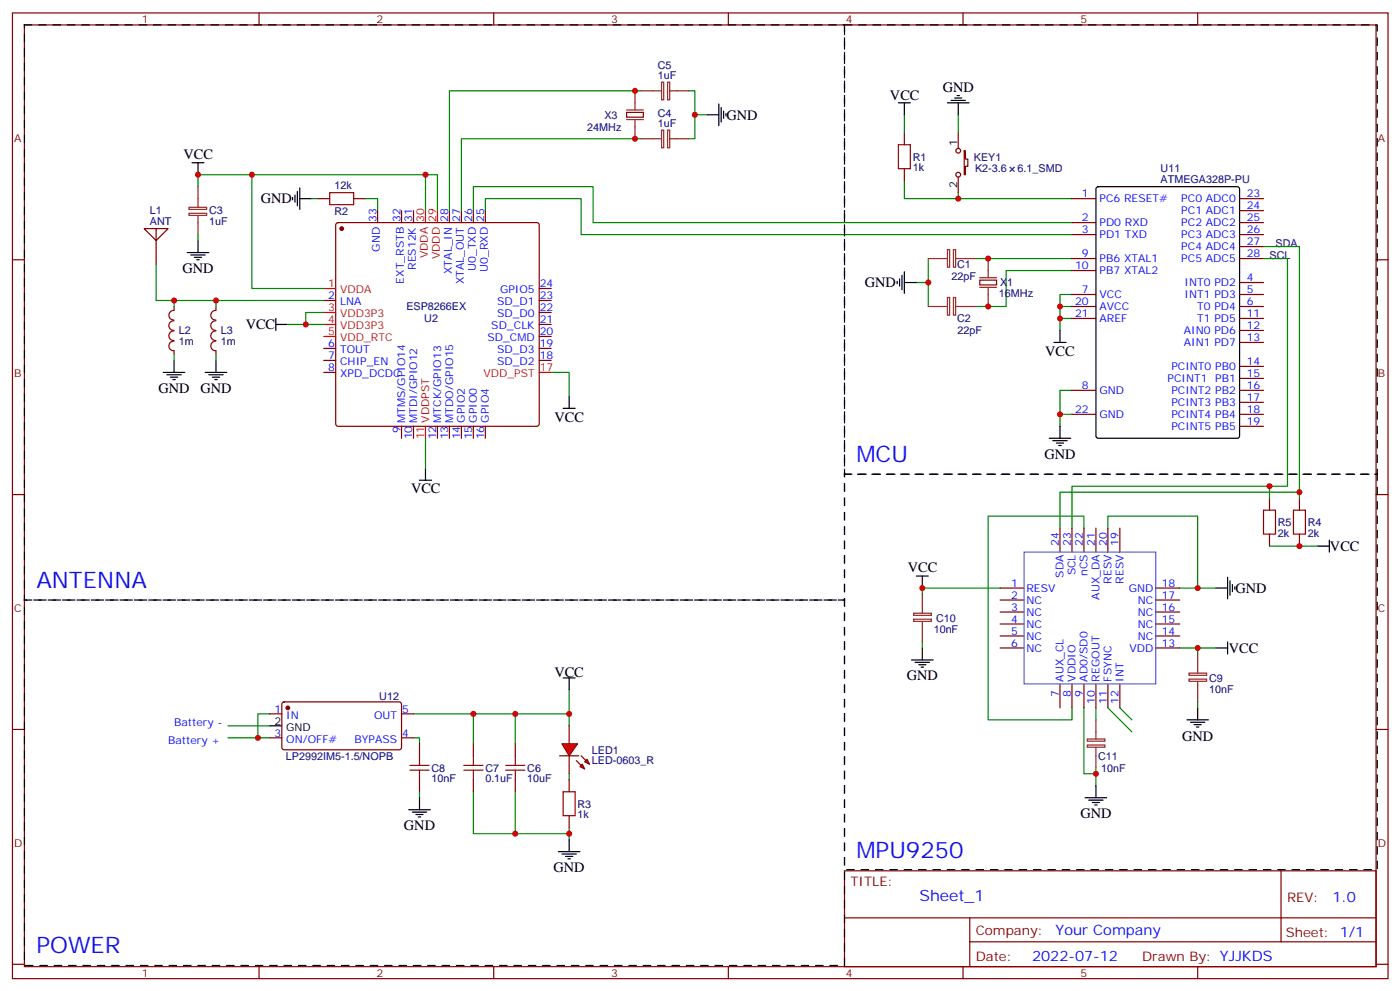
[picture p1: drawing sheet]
<svg xmlns="http://www.w3.org/2000/svg" width="413mm" height="292mm" viewBox="0 0 413 292" stroke-linecap="round" stroke-linejoin="round" font-family="sans-serif">
<g fill="none" stroke="#008700" stroke-width=".35">
<path d="M203 26.7h1.8v14.2h-1.8M204.8 33.8h3.5M266.5 33.8v5.3M282.4 33.8v5.3M58.3 55v-3.6h70.6v10.6M74.2 51.4v33.5h21.2M91.9 58.5h1.7M107.7 58.5h3.6v3.5M125.4 51.4v10.6M266.5 53.2v5.3h15.9M282.4 56.7v1.8h33.5M58.3 69.1v1.7"/>
<path d="M273.5 76.1v14.1M287.7 76.1h28.2M315.9 79.7h-19.4v10.5h-8.8M270 83.2h3.5M312.3 93.8v3.5M312.3 90.2h3.6M315.9 86.7h-3.6v7.1h3.6M162.4 109.6h5.3v7.1M315.9 114.9h-3.6v10.6M125.4 129v8.9M312.3 122h3.6M67.2 213.7h12.3"/>
<path d="M67.2 217.2h12.3M79.5 210.2h-3.5v7M121.8 210.2h17.7v8.8M139.5 210.2h12.3v8.8M151.8 210.2h15.9M167.7 203.1v10.6M139.5 233.1v12.4h28.2M151.8 233.1v12.4M167.7 227.8v1.8M167.7 243.7v3.5"/>
</g>
<g fill="none" stroke="#000" stroke-width=".35">
<path d="M208.3 33.8h3.5M211.8 30.6v6.4M212.5 31.7v4.2M213.2 32.7v2.2M213.9 33.4v.7M264.7 30.3h3.6M266.5 30.3v3.5M279.2 30.3h6.3M280.2 29.6h4.3M281.3 28.9h2.1M282 28.2h.7M282.4 30.3v3.5"/>
<path d="M56.6 47.9h3.5M58.3 47.9v3.5M86.2 58.1v.7M86.9 57.4v2.1M87.6 56.4v4.2M88.3 58.5h3.6M88.3 55.3v6.4M323.2 55.2l.4-.2h41l.6 .4 .1 72.9-.5 .7h-41.2l-.6-.4-.1-72.9zM55.2 74.4h6.3M56.2 75.1h4.3M57.3 75.8h2.1M58 76.5h.7"/>
<path d="M58.3 70.8v3.6M264.4 82.8v.7M265.1 82.1v2.1M265.8 81.1v4.2M266.5 80v6.4M266.5 83.2h3.5M312.3 97.3v3.5M167.7 116.7v3.5M310.6 100.8h3.5M125.4 137.9v3.5M165.9 120.2h3.6M309.2 129h6.3"/>
<path d="M310.2 129.8h4.3M311.3 130.5h2.1M312 131.2h.7M312.3 125.5v3.5M123.6 141.4h3.5M164.5 250.8h6.4M165.6 251.5h4.2M166.7 252.2h2.1M167.4 252.9h.7M167.7 247.2v3.6"/>
</g>
<path d="M97.2 56.7h7v3.6h-7zM264.7 42.6h3.6v7.1h-3.6zM136.7 226.8h5.6M136.7 225.4h5.6M139.5 222.5v2.9M139.5 226.8v2.8M149 226.8h5.7M149 225.4h5.7M151.8 222.5v2.9M151.8 226.8v2.8M165.9 233.1h3.6v7.1h-3.6z" fill="none" stroke="#a10000" stroke-width=".35"/>
<g fill="none" stroke="#870000" stroke-width=".35">
<path d="M184.6 33.1h5v1.4h-5zM266.5 39.1v3.5M282.4 39.1v4.6M93.6 58.5h3.6M104.2 58.5h3.5M266.5 49.7v3.5M282.4 52.1v4.6M284.1 44.4h.4v2.4h.7v2.2h-.7v2.4h-.4zM315.9 58.5h7M365.3 58.5h7M99.2 65.8l.4-.3h58.6l.5 .3 .2 .5v58.5l-.2 .5-.5 .2h-58.6l-.5-.2-.2-.5v-58.5zM111.3 62v3.5"/>
<path d="M118.3 62v3.5M121.8 62v3.5M132.4 62v3.5M136 62v3.5M139.5 62v3.5M143 62v3.5M315.9 65.5h7M315.9 69.1h7M315.9 76.1h7M315.9 79.7h7M365.3 65.5h7M365.3 69.1h7"/>
<path d="M365.3 76.1h7M365.3 62h7M365.3 72.6h7M95.4 88.5h3.5M158.9 88.5h3.5M158.9 99.1h3.5M158.9 95.5h3.5M158.9 92h3.5M158.9 84.9h3.5M288.7 82.5h5v1.4h-5zM315.9 86.7h7M315.9 90.2h7"/>
<path d="M315.9 93.8h7M365.3 83.2h7M365.3 86.7h7M365.3 90.2h7M365.3 93.8h7M365.3 97.3h7M95.4 102.6h3.5M95.4 106.1h3.5M95.4 109.6h3.5M158.9 102.6h3.5M158.9 106.1h3.5M315.9 114.9h7"/>
<path d="M365.3 114.9h7M365.3 100.8h7M365.3 107.9h7M365.3 111.4h7M365.3 118.5h7M118.3 125.5v3.5M121.8 125.5v3.5M128.9 125.5v3.5M132.4 125.5v3.5M136 125.5v3.5M139.5 125.5v3.5M143 125.5v3.5"/>
<path d="M315.9 122h7M365.3 122h7M365.3 125.5h7M139.5 219v3.5M151.8 219v3.5M139.5 229.6v3.5M151.8 229.6v3.5M167.7 229.6v3.5M167.7 240.2v3.5"/>
<circle cx="282.4" cy="44.4" r=".71"/>
<circle cx="282.4" cy="51.4" r=".71"/>
</g>
<g fill="none" stroke="#8c2424" stroke-width=".35">
<path d="M184.6 35.2h5M184.6 32.4h5M187.1 26.7v5.7M187.1 35.2v5.7M188.9 26.7h6M194.9 24.2h.7v5.2h-.7zM196.7 24.2h.6v5.2h-.6zM197.3 26.7h5.7M58.3 55v6M55.7 61h5.2v.7h-5.2zM55.7 62.8h5.2v.6h-5.2zM58.3 63.4v5.7"/>
<path d="M273.5 76.1h5.7M279.2 73.5h.6v5.2h-.6zM281 73.5h.6v5.2h-.6zM281.7 76.1h6M291.2 76.1v5.7M273.5 90.2h5.7M279.2 87.6h.6v5.2h-.6zM281 87.6h.6v5.2h-.6zM281.7 90.2h6M288.7 81.8h5M288.7 84.6h5M291.2 84.6v5.6"/>
</g>
<circle cx="100.7" cy="67.3" r=".53" fill="#870000" stroke="#870000" stroke-width=".35"/>
<path d="M125.4 62v3.5M128.9 62v3.5M95.4 84.9h3.5M95.4 92h3.5M95.4 95.5h3.5M95.4 99.1h3.5M158.9 109.6h3.5M125.4 125.5v3.5" fill="none" stroke="#f00" stroke-width=".35"/>
<g fill="#f00" stroke="#870000" stroke-width=".35">
<path d="M165.6 219h4.6l-2.5 3.5z"/>
<path d="M164.9 222.5h5.6z"/>
</g>
<g fill="#870000" stroke="#870000" stroke-width=".35">
<path d="M171.2 222.5l1.4 1.4z"/>
<path d="M169.8 223.9l1.4 1.5z"/>
</g>
<g fill="#f00" stroke="#870000" stroke-width=".35">
<path d="M172.3 224.3l.7-.7 .7 1.4z"/>
<path d="M170.9 225.7l.7-.7 .7 1.4z"/>
</g>
<g fill="none" stroke="#870000" stroke-width=".35">
<path d="M3.7 3.8h405.3v284.3h-405.3zM7.2 7.3h398.3v277.3h-398.3zM76.3 3.8v3.5M145.5 3.8v3.5M214.6 3.8v3.5M283.8 3.8v3.5M352.9 3.8v3.5M3.7 76.5h3.5M46 67.3v3.5l3.5-3.5h-7l3.5 3.5v7.1M405.5 76.5h3.5M51.3 97.4a1.41 1.41 0 0 0-1.5 1.5 1.41 1.41 0 0 0 1.5 1.4M51.3 94.5a1.41 1.41 0 0 0-1.5 1.4 1.41 1.41 0 0 0 1.5 1.4"/>
<path d="M51.3 91.4a1.41 1.41 0 0 0-1.5 1.4 1.41 1.41 0 0 0 1.5 1.4M51.3 90.2v1.1M63.6 97.4a1.41 1.41 0 0 0-1.5 1.5 1.41 1.41 0 0 0 1.5 1.4M63.6 94.5a1.41 1.41 0 0 0-1.5 1.4 1.41 1.41 0 0 0 1.5 1.4M63.6 91.4a1.41 1.41 0 0 0-1.5 1.4 1.41 1.41 0 0 0 1.5 1.4M63.6 90.2v1.1M51.3 100.4a1.41 1.41 0 0 0-1.5 1.4 1.41 1.41 0 0 0 1.5 1.5v1.1M63.6 100.4a1.41 1.41 0 0 0-1.5 1.4 1.41 1.41 0 0 0 1.5 1.5v1.1M3.7 145.6h3.5M312.3 155.5v7.1M315.9 155.5v7.1M319.4 155.5v7.1"/>
<path d="M322.9 155.5v7.1M326.5 155.5v7.1M330 155.5v7.1M374.1 146.7v3.5M374.1 157.3v3.5M382.9 146.7v3.5M382.9 157.3v3.5M405.5 145.6h3.5M294.7 176.7h7.1M294.7 173.1h7.1M340.6 176.7h7M340.6 173.1h7"/>
<path d="M294.7 183.7h7.1M294.7 180.2h7.1M294.7 190.8h7.1M294.7 187.3h7.1M340.6 183.7h7M340.6 180.2h7M340.6 190.8h7M340.6 187.3h7M3.7 214.8h3.5M79.5 210.2h3.5M79.5 217.2h3.5M83.3 206.9l.4-.2h34.2l.4 .7v12.9l-.7 .5-34.1-.1-.5-.6v-12.7z"/>
<path d="M118.3 210.2h3.5M118.3 217.2h3.5M123.6 219v3.5M167.7 213.7v5.3M312.3 201.4v7M315.9 201.4v7M319.4 201.4v7M322.9 201.4v7M326.5 201.4v7M330 201.4v7M405.5 214.8h3.5M123.6 229.6v3.5"/>
<path d="M167.7 222.5v5.3M248.8 256.4h156.7v28.2h-156.7zM377.5 256.4v20.9M248.9 270.2h156.5M285.8 277.3h119.6M285.8 270.2v14.2M3.7 283.9h3.5M76.3 284.6v3.5M145.5 284.6v3.5M214.6 284.6v3.5M283.8 284.6v3.5M352.9 284.6v3.5"/>
<path d="M405.5 283.9h3.5"/>
</g>
<g fill="none" stroke="#000" stroke-width=".35">
<path d="M81.3 95.5h3.5M81.3 93.8v3.5M48.1 109.6h6.4M49.2 110.3h4.2M50.2 111.1h2.2M50.9 111.8h.7M51.3 106.1v3.5M60.5 109.6h6.3M61.5 110.3h4.3M62.6 111.1h2.1M63.3 111.8h.7M63.6 106.1v3.5"/>
<path d="M391.7 159v3.6M270 169.6h3.5M271.8 169.6v3.5M358.2 173.1h3.5M361.7 170v6.3M362.4 171v4.3M363.1 172.1v2.1M363.9 172.8v.7M388.2 160.8h3.5M165.9 199.6h3.6M167.7 199.6v3.5M268.6 194.3h6.4"/>
<path d="M269.7 195h4.2M270.7 195.7h2.1M271.4 196.4h.7M271.8 190.8v3.5M358.2 190.8h3.5M361.7 189v3.5M79.5 213.7h3.5M349.7 211.9h6.4M350.8 212.7h4.2M351.9 213.4h2.1M352.6 214.1h.7M352.9 208.4v3.5"/>
<path d="M120.4 238.4h6.4M121.5 239.1h4.2M122.6 239.8h2.1M123.6 234.9v3.5M319.8 234.9h6.3M320.8 235.6h4.2M321.9 236.3h2.1M322.6 237h.7M322.9 231.4v3.5M123.3 240.5h.7"/>
</g>
<g fill="none" stroke="#008700" stroke-width=".35">
<path d="M188.9 26.7h-56.5v35.3M188.9 40.9h-52.9v21.1M46 77.9v10.6h49.4M139.5 62v-7h35.3v10.5h141.1M143 62v-3.5h28.2v10.6h144.7M372.3 76.1h7.1v67.1h-63.5v12.3M372.3 72.6h10.6v72.3h-70.6v10.6M51.3 88.5v1.7M63.6 88.5v1.7M84.8 95.5h10.6M95.4 92h-5.3v3.5M51.3 104.4v1.7"/>
<path d="M63.6 104.4v1.7M319.4 155.5v-3.5h-28.2v59.9h24.7v-3.5M326.5 155.5v-3.5h26.4v21.1M374.1 143.2v3.5M382.9 144.9v1.8M294.7 173.1h-22.9v1.8M347.6 173.1h10.6M374.1 160.8h14.1M271.8 189v1.8M347.6 190.8h10.6M352.9 190.8v1.7M121.8 217.2h1.8v1.8"/>
<path d="M319.4 208.4v19.4h3.5M322.9 208.4v3.5M326.5 208.4l7 7.1M330 208.4l3.5 3.5M352.9 206.7v1.7M123.6 233.1v1.8M322.9 226.1v5.3"/>
</g>
<path d="M372.3 150.2h3.5v7.1h-3.5zM381.1 150.2h3.6v7.1h-3.6zM120.8 226.8h5.6M120.8 225.4h5.6M123.6 222.5v2.9M123.6 226.8v2.8" fill="none" stroke="#a10000" stroke-width=".35"/>
<circle cx="84.8" cy="208.4" r=".53" fill="#870000" stroke="#870000" stroke-width=".35"/>
<g fill="none" stroke="#8c2424" stroke-width=".35">
<path d="M194.9 38.3h.7v5.2h-.7zM196.7 38.3h.6v5.2h-.6zM188.9 40.9h6M197.3 40.9h5.7M271.8 174.9v5.7M269.2 182.3h5.2v.7h-5.2zM269.2 180.6h5.2v.6h-5.2zM271.8 183v6M350.4 200h5.2v.6h-5.2zM350.4 198.2h5.2v.6h-5.2zM352.9 192.5v5.7M320.4 219.4h5.2v.6h-5.2z"/>
<path d="M320.4 217.6h5.2v.6h-5.2zM322.9 211.9v5.7M352.9 200.7v6M322.9 220.1v6"/>
</g>
<path d="M301.8 162.6h38.8v38.8h-38.8z" fill="none" stroke="#36c" stroke-width=".35"/>
<path d="M7.2 7.3h241.6v169.4h-241.6zM248.8 7.3h157v132.3h-157zM248.8 139.6h157v116.4h-157zM7.2 176.7h241.6v107.6h-241.6z" fill="none" stroke="#000" stroke-width=".35" stroke-dasharray="2.1 2.1"/>
<g fill="#c00">
<circle cx="312.3" cy="93.8" r=".88"/>
<circle cx="312.3" cy="90.2" r=".88"/>
<circle cx="282.4" cy="58.5" r=".88"/>
<circle cx="312.3" cy="122" r=".88"/>
<circle cx="273.5" cy="83.2" r=".88"/>
<circle cx="291.2" cy="90.2" r=".88"/>
<circle cx="291.2" cy="76.1" r=".88"/>
<circle cx="74.2" cy="51.4" r=".88"/>
<circle cx="58.3" cy="51.4" r=".88"/>
<circle cx="125.4" cy="51.4" r=".88"/>
<circle cx="204.8" cy="33.8" r=".88"/>
<circle cx="76" cy="217.2" r=".88"/>
<circle cx="167.7" cy="210.2" r=".88"/>
<circle cx="151.8" cy="210.2" r=".88"/>
<circle cx="139.5" cy="210.2" r=".88"/>
<circle cx="151.8" cy="245.5" r=".88"/>
<circle cx="167.7" cy="245.5" r=".88"/>
<circle cx="90.1" cy="95.5" r=".88"/>
<circle cx="51.3" cy="88.5" r=".88"/>
<circle cx="63.6" cy="88.5" r=".88"/>
<circle cx="187.1" cy="40.9" r=".88"/>
<circle cx="187.1" cy="26.7" r=".88"/>
<circle cx="352.9" cy="190.8" r=".88"/>
<circle cx="352.9" cy="173.1" r=".88"/>
<circle cx="382.9" cy="144.9" r=".88"/>
<circle cx="374.1" cy="143.2" r=".88"/>
<circle cx="382.9" cy="160.8" r=".88"/>
<circle cx="271.8" cy="173.1" r=".88"/>
<circle cx="322.9" cy="227.8" r=".88"/>
</g>
<g font-size="6.7" fill="#00f">
<text x="252.4" y="136.1">MCU</text>
<text x="10.7" y="173.1">ANTENNA</text>
<text x="252.4" y="252.5">MPU9250</text>
<text x="10.7" y="280.7">POWER</text>
</g>
<text font-size="4.6" fill="#00f" x="270.9" y="265.4">Sheet_1</text>
<g font-size="4.2">
<text x="262.3" y="29.6">VCC</text>
<text x="277.8" y="27.1">GND</text>
<text x="214.1" y="35.2">GND</text>
<text x="54.1" y="46.8">VCC</text>
<text x="76.9" y="59.9">GND</text>
<text x="53.8" y="80.4">GND</text>
<text x="254.8" y="84.6">GND</text>
<text x="72.4" y="97">VCC</text>
<text x="308" y="104.9">VCC</text>
<text x="46.7" y="115.7">GND</text>
<text x="59.1" y="115.7">GND</text>
<text x="163.4" y="124.2">VCC</text>
<text x="307.8" y="135.1">GND</text>
<text x="121.1" y="145.3">VCC</text>
<text x="391.9" y="162.2">VCC</text>
<text x="267.5" y="168.6">VCC</text>
<text x="364" y="174.6">GND</text>
<text x="362.1" y="192.2">VCC</text>
<text x="163.4" y="199.3">VCC</text>
<text x="267.2" y="200.3">GND</text>
<text x="348.3" y="218">GND</text>
<text x="119" y="244.4">GND</text>
<text x="318.3" y="241">GND</text>
<text x="163.1" y="256.8">GND</text>
</g>
<g font-size="4.2" fill="#00f">
<text x="392.6" y="265.7">1.0</text>
<text x="311" y="275.2">Your Company</text>
<text x="304.1" y="283">2022-07-12</text>
</g>
<g font-size="3.9" fill="#800">
<text x="250.6" y="261">TITLE:</text>
<text x="379.2" y="265.7">REV:</text>
<text x="287.5" y="275.2">Company:</text>
<text x="378.9" y="275.8">Sheet: 1/1</text>
<text x="287.5" y="282.9">Date:</text>
<text x="336.6" y="282.9">Drawn By: YJJKDS</text>
</g>
<g font-size="3.2" fill="#800">
<text x="41.8" y="6.8">1</text>
<text x="110.9" y="6.8">2</text>
<text x="180.1" y="6.8">3</text>
<text x="249.2" y="6.8">4</text>
<text x="318.3" y="6.8">5</text>
<text x="4.2" y="41.9">A</text>
<text x="406" y="41.9">A</text>
<text x="4.2" y="111.1">B</text>
<text x="406" y="111.1">B</text>
<text x="4.2" y="180.2">C</text>
<text x="406" y="180.2">C</text>
<text x="4.2" y="249.3">D</text>
<text x="406" y="249.3">D</text>
<text x="41.8" y="287.6">1</text>
<text x="110.9" y="287.6">2</text>
<text x="180.1" y="287.6">3</text>
<text x="249.2" y="287.6">4</text>
<text x="318.3" y="287.6">5</text>
</g>
<g font-size="3.2" fill="#000080">
<text x="193.8" y="23.1">1uF</text>
<text x="193.8" y="20.2">C5</text>
<text x="178.1" y="35">X3</text>
<text x="193.8" y="34.3">C4</text>
<text x="173.1" y="38.5">24MHz</text>
<text x="193.8" y="37.3">1uF</text>
<text x="269" y="47.3">R1</text>
<text x="287" y="47.3">KEY1</text>
<text x="269" y="50.4">1k</text>
<text x="287.3" y="50.8">K2-3.6</text>
<text x="299.9" y="50.8">6.1_SMD</text>
<text x="342" y="53.8">ATMEGA328P-PU</text>
<text x="342" y="50.6">U11</text>
<text x="98.6" y="55.7">12k</text>
<text x="44.2" y="63.1">L1</text>
<text x="61.6" y="63.1">C3</text>
<text x="98.6" y="63.2">R2</text>
<text x="44.2" y="66.3">ANT</text>
<text x="61.6" y="66.3">1uF</text>
<text x="374.1" y="76.1">SCL</text>
<text x="375.8" y="72.6">SDA</text>
<text x="280.4" y="82.6">22pF</text>
<text x="282" y="79">C1</text>
<text x="294.4" y="87.4">16MHz</text>
<text x="294.7" y="84.2">X1</text>
<text x="119.7" y="91.4">ESP8266EX</text>
<text x="125" y="94.9">U2</text>
<text x="282" y="94.9">C2</text>
<text x="52.7" y="101.6">1m</text>
<text x="52.7" y="98.5">L2</text>
<text x="65.1" y="101.6">1m</text>
<text x="65.1" y="98.5">L3</text>
<text x="282.1" y="98.4">22pF</text>
<text x="376.6" y="154.9">R5</text>
<text x="385.4" y="154.9">R4</text>
<text x="376.6" y="158">2k</text>
<text x="385.4" y="158">2k</text>
<text x="275.8" y="183.1">C10</text>
<text x="275.1" y="186.3">10nF</text>
<text x="356.3" y="203.9">10nF</text>
<text x="356.3" y="200.7">C9</text>
<text x="111.8" y="206">U12</text>
<text x="174.4" y="221.9">LED1</text>
<text x="84.3" y="223.7">LP2992IM5-1.5/NOPB</text>
<text x="127.1" y="227.2">C8</text>
<text x="143" y="227.2">C7</text>
<text x="155.4" y="227.2">C6</text>
<text x="174.4" y="225.1">LED-0603_R</text>
<text x="323.6" y="223.7">C11</text>
<text x="324.5" y="227.2">10nF</text>
<text x="127.1" y="230.4">10nF</text>
<text x="143" y="230.4">0.1uF</text>
<text x="155.4" y="230.4">10uF</text>
<text x="170.2" y="237.8">R3</text>
<text x="170.2" y="241">1k</text>
</g>
<g font-size="3.2">
<text x="282" y="43" transform="rotate(-90 282 43)">1</text>
<text x="282" y="55.2" transform="rotate(-90 282 55.2)">2</text>
<text x="80.9" y="213.4">2</text>
<text x="84.3" y="215.1">GND</text>
</g>
<g font-size="3.2" fill="#00f">
<text x="318.8" y="58.1">1</text>
<text x="324" y="59.5">PC6 RESET#</text>
<text x="348.1" y="59.5">PC0 ADC0</text>
<text x="367.4" y="58.1">23</text>
<text x="110.9" y="65.4" transform="rotate(-90 110.9 65.4)">33</text>
<text x="118" y="65.4" transform="rotate(-90 118 65.4)">32</text>
<text x="121.5" y="65.4" transform="rotate(-90 121.5 65.4)">31</text>
<text x="132.1" y="65.4" transform="rotate(-90 132.1 65.4)">28</text>
<text x="135.6" y="65.4" transform="rotate(-90 135.6 65.4)">27</text>
<text x="139.1" y="65.4" transform="rotate(-90 139.1 65.4)">26</text>
<text x="142.7" y="65.4" transform="rotate(-90 142.7 65.4)">25</text>
<text x="318.8" y="65.2">2</text>
<text x="348.1" y="63.1">PC1 ADC1</text>
<text x="367.4" y="61.7">24</text>
<text x="367.4" y="65.2">25</text>
<text x="318.8" y="68.7">3</text>
<text x="324" y="66.6">PD0 RXD</text>
<text x="324" y="70.1">PD1 TXD</text>
<text x="348.1" y="66.6">PC2 ADC2</text>
<text x="348.1" y="70.1">PC3 ADC3</text>
<text x="367.4" y="68.7">26</text>
<text x="112" y="74.1" transform="rotate(-90 112 74.1)">GND</text>
<text x="318.8" y="75.8">9</text>
<text x="324" y="77.2">PB6 XTAL1</text>
<text x="348.1" y="73.7">PC4 ADC4</text>
<text x="348.1" y="77.2">PC5 ADC5</text>
<text x="367.4" y="72.2">27</text>
<text x="367.4" y="75.8">28</text>
<text x="119" y="83.5" transform="rotate(-90 119 83.5)">EXT_RSTB</text>
<text x="122.6" y="79.5" transform="rotate(-90 122.6 79.5)">RES12K</text>
<text x="133.1" y="80.6" transform="rotate(-90 133.1 80.6)">XTAL_IN</text>
<text x="136.7" y="83.7" transform="rotate(-90 136.7 83.7)">XTAL_OUT</text>
<text x="140.2" y="79.8" transform="rotate(-90 140.2 79.8)">U0_TXD</text>
<text x="143.7" y="80" transform="rotate(-90 143.7 80)">U0_RXD</text>
<text x="316.8" y="79.3">10</text>
<text x="324" y="80.7">PB7 XTAL2</text>
<text x="367.4" y="82.8">4</text>
<text x="96.7" y="88.1">2</text>
<text x="100.2" y="89.9">LNA</text>
<text x="146.5" y="89.9">SD_D1</text>
<text x="147.4" y="86.4">GPIO5</text>
<text x="159.1" y="88.1">23</text>
<text x="159.1" y="84.6">24</text>
<text x="316.8" y="89.9">20</text>
<text x="318.8" y="86.4">7</text>
<text x="324" y="87.8">VCC</text>
<text x="349" y="84.2">INT0 PD2</text>
<text x="349" y="87.8">INT1 PD3</text>
<text x="367.4" y="86.4">5</text>
<text x="367.4" y="89.9">6</text>
<text x="146.5" y="93.4">SD_D0</text>
<text x="159.1" y="95.2">21</text>
<text x="159.1" y="91.7">22</text>
<text x="316.8" y="93.4">21</text>
<text x="324" y="91.3">AVCC</text>
<text x="324" y="94.8">AREF</text>
<text x="352.7" y="91.3">T0 PD4</text>
<text x="352.7" y="94.8">T1 PD5</text>
<text x="367.4" y="93.4">11</text>
<text x="143.6" y="100.5">SD_CMD</text>
<text x="144.8" y="96.9">SD_CLK</text>
<text x="159.1" y="98.7">20</text>
<text x="348.8" y="98.4">AIN0 PD6</text>
<text x="348.8" y="101.9">AIN1 PD7</text>
<text x="367.4" y="96.9">12</text>
<text x="367.4" y="100.5">13</text>
<text x="96.7" y="102.2">6</text>
<text x="96.7" y="105.8">7</text>
<text x="100.2" y="104">TOUT</text>
<text x="100.2" y="107.5">CHIP_EN</text>
<text x="146.5" y="107.5">SD_D2</text>
<text x="146.5" y="104">SD_D3</text>
<text x="159.1" y="105.8">18</text>
<text x="159.1" y="102.2">19</text>
<text x="367.4" y="107.5">14</text>
<text x="96.7" y="109.3">8</text>
<text x="100.2" y="111.1">XPD_DCDC</text>
<text x="344.1" y="112.5">PCINT1</text>
<text x="345.2" y="108.9">PCINT0 PB0</text>
<text x="358.1" y="112.5">PB1</text>
<text x="367.4" y="111.1">15</text>
<text x="318.8" y="114.6">8</text>
<text x="324" y="116">GND</text>
<text x="345.2" y="116">PCINT2 PB2</text>
<text x="345.2" y="119.5">PCINT3 PB3</text>
<text x="367.4" y="114.6">16</text>
<text x="367.4" y="118.1">17</text>
<text x="119.4" y="124.5" transform="rotate(-90 119.4 124.5)">MTMS/GPIO14</text>
<text x="122.9" y="124.5" transform="rotate(-90 122.9 124.5)">MTDI/GPIO12</text>
<text x="130" y="124.5" transform="rotate(-90 130 124.5)">MTCK/GPIO13</text>
<text x="133.5" y="124.5" transform="rotate(-90 133.5 124.5)">MTDO/GPIO15</text>
<text x="137" y="124.5" transform="rotate(-90 137 124.5)">GPIO2</text>
<text x="140.5" y="124.5" transform="rotate(-90 140.5 124.5)">GPIO0</text>
<text x="144.1" y="124.5" transform="rotate(-90 144.1 124.5)">GPIO4</text>
<text x="316.8" y="121.6">22</text>
<text x="324" y="123">GND</text>
<text x="345.2" y="123">PCINT4 PB4</text>
<text x="367.4" y="121.6">18</text>
<text x="367.4" y="125.2">19</text>
<text x="118" y="127.4" transform="rotate(-90 118 127.4)">9</text>
<text x="121.5" y="129.4" transform="rotate(-90 121.5 129.4)">10</text>
<text x="128.6" y="129.4" transform="rotate(-90 128.6 129.4)">12</text>
<text x="132.1" y="129.4" transform="rotate(-90 132.1 129.4)">13</text>
<text x="135.6" y="129.4" transform="rotate(-90 135.6 129.4)">14</text>
<text x="139.1" y="129.4" transform="rotate(-90 139.1 129.4)">15</text>
<text x="142.7" y="129.4" transform="rotate(-90 142.7 129.4)">16</text>
<text x="345.2" y="126.6">PCINT5 PB5</text>
<text x="312" y="160.8" transform="rotate(-90 312 160.8)">24</text>
<text x="315.5" y="160.8" transform="rotate(-90 315.5 160.8)">23</text>
<text x="319.1" y="160.8" transform="rotate(-90 319.1 160.8)">22</text>
<text x="322.6" y="160.8" transform="rotate(-90 322.6 160.8)">21</text>
<text x="326.1" y="160.8" transform="rotate(-90 326.1 160.8)">20</text>
<text x="329.6" y="160.8" transform="rotate(-90 329.6 160.8)">19</text>
<text x="298" y="172.8">1</text>
<text x="313.4" y="170" transform="rotate(-90 313.4 170)">SDA</text>
<text x="316.9" y="169.4" transform="rotate(-90 316.9 169.4)">SCL</text>
<text x="320.5" y="169.7" transform="rotate(-90 320.5 169.7)">nCS</text>
<text x="327.5" y="171.8" transform="rotate(-90 327.5 171.8)">RESV</text>
<text x="331" y="171.8" transform="rotate(-90 331 171.8)">RESV</text>
<text x="342.3" y="172.8">18</text>
<text x="298" y="176.3">2</text>
<text x="298" y="179.8">3</text>
<text x="302.5" y="177.7">NC</text>
<text x="302.5" y="174.2">RESV</text>
<text x="324" y="176.6" transform="rotate(-90 324 176.6)">AUX_DA</text>
<text x="332.6" y="174.2">GND</text>
<text x="335.3" y="177.7">NC</text>
<text x="342.3" y="179.8">16</text>
<text x="342.3" y="176.3">17</text>
<text x="298" y="183.4">4</text>
<text x="302.5" y="184.8">NC</text>
<text x="302.5" y="181.3">NC</text>
<text x="335.3" y="181.3">NC</text>
<text x="335.3" y="184.8">NC</text>
<text x="342.3" y="183.4">15</text>
<text x="298" y="190.4">6</text>
<text x="298" y="186.9">5</text>
<text x="302.5" y="191.8">NC</text>
<text x="302.5" y="188.3">NC</text>
<text x="332.8" y="191.8">VDD</text>
<text x="335.3" y="188.3">NC</text>
<text x="342.3" y="190.4">13</text>
<text x="342.3" y="186.9">14</text>
<text x="313.4" y="200.7" transform="rotate(-90 313.4 200.7)">AUX_CL</text>
<text x="316.9" y="200.7" transform="rotate(-90 316.9 200.7)">VDDIO</text>
<text x="320.5" y="200.7" transform="rotate(-90 320.5 200.7)">AD0/SD0</text>
<text x="324" y="200.7" transform="rotate(-90 324 200.7)">REGOUT</text>
<text x="327.5" y="200.7" transform="rotate(-90 327.5 200.7)">FSYNC</text>
<text x="331" y="200.7" transform="rotate(-90 331 200.7)">INT</text>
<text x="80.9" y="209.8">1</text>
<text x="118.5" y="209.8">5</text>
<text x="312" y="205.1" transform="rotate(-90 312 205.1)">7</text>
<text x="315.5" y="205.1" transform="rotate(-90 315.5 205.1)">8</text>
<text x="319.1" y="205.1" transform="rotate(-90 319.1 205.1)">9</text>
<text x="322.6" y="207.2" transform="rotate(-90 322.6 207.2)">10</text>
<text x="326.1" y="207.2" transform="rotate(-90 326.1 207.2)">11</text>
<text x="329.6" y="207.2" transform="rotate(-90 329.6 207.2)">12</text>
<text x="51.3" y="213.7">Battery -</text>
<text x="84.3" y="211.6">IN</text>
<text x="110.2" y="211.6">OUT</text>
<text x="49.5" y="219">Battery +</text>
<text x="80.9" y="216.9">3</text>
<text x="84.3" y="218.7">ON/OFF#</text>
<text x="104.5" y="218.7">BYPASS</text>
<text x="118.5" y="216.9">4</text>
</g>
<g font-size="3.2" fill="#f00">
<text x="125" y="65.4" transform="rotate(-90 125 65.4)">30</text>
<text x="128.6" y="65.4" transform="rotate(-90 128.6 65.4)">29</text>
<text x="126.1" y="76.1" transform="rotate(-90 126.1 76.1)">VDDA</text>
<text x="129.6" y="76.4" transform="rotate(-90 129.6 76.4)">VDDD</text>
<text x="96.7" y="84.6">1</text>
<text x="100.2" y="86.4">VDDA</text>
<text x="96.7" y="91.7">3</text>
<text x="96.7" y="95.2">4</text>
<text x="100.2" y="93.4">VDD3P3</text>
<text x="96.7" y="98.7">5</text>
<text x="100.2" y="96.9">VDD3P3</text>
<text x="100.2" y="100.5">VDD_RTC</text>
<text x="142.5" y="111.1">VDD_PST</text>
<text x="159.1" y="109.3">17</text>
<text x="126.4" y="124.5" transform="rotate(-90 126.4 124.5)">VDDPST</text>
<text x="125" y="129.4" transform="rotate(-90 125 129.4)">11</text>
</g>
</svg>
